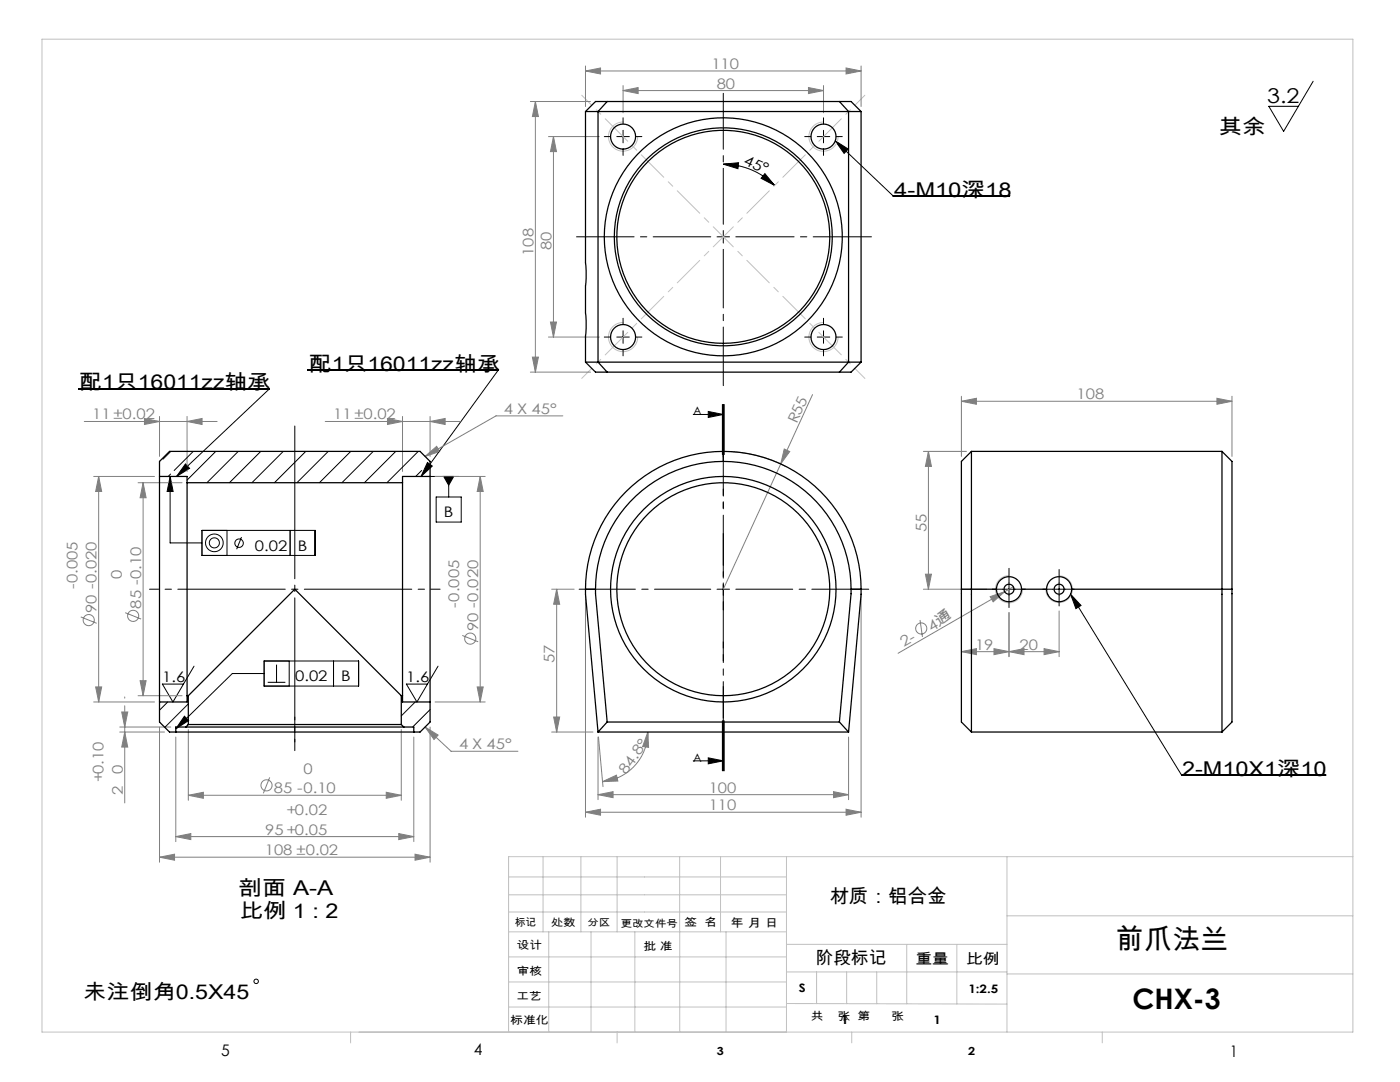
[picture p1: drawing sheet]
<svg xmlns="http://www.w3.org/2000/svg" width="279mm" height="216mm" viewBox="0 0 279 216" stroke-linecap="round" stroke-linejoin="round" font-family="sans-serif">
<g fill="none" stroke="#808080" stroke-width=".2">
<path d="M116.8 14.2l3-.6v1.2zM116.8 13.2v8.1M116.8 14.2h55M124.3 18.1l3-.6v1.2zM124.3 17.1v5.4M124.3 18.1h40M161.3 17.5l3 .6-3 .6zM164.3 17.1v5.4M168.8 13.6l3 .6-3 .6zM171.8 13.2v8.1M105.8 20.3h12M106.8 20.3l.6 3h-1.2z"/>
<path d="M106.8 20.3v54M109.5 27.3h10.1M110.5 27.3v40M110.5 27.3l.6 3h-1.2zM105.8 74.3h12M106.2 71.3h1.2l-.6 3zM109.5 67.3h10.1M109.9 64.3h1.2l-.6 3zM162.2 78.7l-17.9 38.9M191.9 79.1v12M242.9 79.5l3 .6-3 .6zM245.9 79.1v12"/>
<path d="M16.8 84.1h26.5M18.7 95.1h12.1M19.7 95.1v45M19.7 95.1l.6 3h-1.2zM27.6 96.3h8.7M28.6 96.3v42.5M28.6 96.3l.6 3h-1.2zM28.8 83.5l3 .6-3 .6zM31.8 83.1v8M37.3 84.1l3-.6v1.2zM37.3 83.1v11M64.9 84.1h26.9"/>
<path d="M77.3 83.5l3 .6-3 .6zM80.3 83.1v11M84.8 91.1l2.3-2 .6 1zM85.8 84.1l3-.6v1.2zM85.8 83.1v8M86.8 95.1h10M95.8 95.1v45M95.8 95.1l.6 3h-1.2zM112.3 83h-13.3l-14.2 8.1M145.3 90.1a27.5 27.5 0 0 1 11.4 2.9M156.5 89.6l1.1 .5-1.8 2.5zM184.3 90.1h8.6"/>
<path d="M185.3 90.1l.6 3h-1.2zM185.3 90.1v27.5M191.9 80.1l3-.6v1.2zM191.9 80.1h54M110.1 117.6h4.5M111.1 117.6v28.5M111.1 117.6l.6 3h-1.2zM116.8 118.6v44.5M171.8 118.6v44.5M184.3 117.6h12.7M184.7 114.6h1.2l-.6 3zM197.6 119.1l2.9-1-2.3 2z"/>
<path d="M202.2 117.1l-23 13.3M16.1 123.1l3.2 1.3M19.1 137.1h1.2l-.6 3zM24.9 139.1v.2M25 122.3l3.2 1.2M27.6 138.8h8.7M28 135.8h1.2l-.6 3zM92.3 126.8l3.1 1.3M95.2 137.1h1.2l-.6 3zM183.6 123.7l.5 3.4M191.9 130l3-.6v1.2zM198.4 129.4l3 .6-3 .6z"/>
<path d="M201.4 130l3-.6v1.2zM201.4 122.2v8.8M208.4 129.4l3 .6-3 .6zM211.4 121.9v9.1M211.4 130h-19.5M18.7 140.1h12.1M23.9 146.1h8.9M23.9 145.1h10.2M24.3 142.1h1.2l-.6 3zM24.9 146.1l.6 3h-1.2zM24.9 140.8v19.4M31.8 145.1v26.9"/>
<path d="M35.1 147.1v20.8M37.6 158.7l3-.6v1.2zM37.6 145.6v14.1M37.6 158.7h42.5M53.8 155.1l-1.2 3.2M77.1 158.1l3 .6-3 .6zM80.1 145.6v14.1M82.6 147.1v20.8M84.8 145.1l2.6 1.6-.8 .9zM84.8 145.1l5.2 4.8h13.4M85.8 145.1v26.9M86.8 140.1h10"/>
<path d="M110.1 146.1h8.2M110.5 143.1h1.2l-.6 3zM119.3 158.6l3-.6v1.2zM119.3 147.1v12.5M119.3 158.6h50M119.4 147.1l.9 9.9M120.2 156l2.8-1.3 .3 1.1zM129.3 146.1l.1 3-1.1-.1zM129.3 146.1a9.9 9.9 0 0 1-9.1 9.9M166.3 158l3 .6-3 .6zM169.3 147.1v12.5M31.8 171l3-.6v1.2z"/>
<path d="M31.8 171h54M35.1 166.9l3-.6v1.2zM35.1 166.9h47.5M79.6 166.3l3 .6-3 .6zM82.8 170.4l3 .6-3 .6zM116.8 162.1l3-.6v1.2zM116.8 162.1h55M168.8 161.5l3 .6-3 .6z"/>
<circle cx="17.7" cy="123.7" r="1.11"/>
<circle cx="26.6" cy="122.9" r="1.11"/>
<circle cx="93.8" cy="127.4" r="1.11"/>
<circle cx="183.9" cy="125.4" r="1.11"/>
<circle cx="53.2" cy="156.7" r="1.11"/>
</g>
<g fill="none" stroke="#000" stroke-width=".2">
<path d="M262.1 16.2l-5.9 10-3-5h5.9M123.1 27.3h2.5M124.3 26v2.5M144.3 32.8l3.1-.3-.1 1.2zM144.3 32.8a14.5 14.5 0 0 1 10.3 4.2M152.7 34.6l1.9 2.4-2.7-1.4zM163.1 27.3h2.5M164.3 26v2.5M166.7 28.1l11.5 11h23.3M166.7 28.1l2.6 1.6-.8 .9zM143.1 47.3h2.5M144.3 46v2.5"/>
<path d="M15.7 77.6h38.1l-18.6 17.5M61.4 73.8h38.1l-15.5 21.3M123.1 67.3h2.5M124.3 66v2.5M163.1 67.3h2.5M164.3 66v2.5M34 95.1l.6 3h-1.2zM34 95.1v13.2h6.3M37 92.6l.8 .8-2.6 1.7zM85.3 92.3l1 .7-2.3 2.1zM85.8 95.1h5.7M87 99.2h5v5h-5z"/>
<path d="M88.5 95.1h2l-1 1.7zM89.5 95.1v4.1M138.3 82.7h6M141.3 82.1l3 .6-3 .6zM144.2 80.7v10M144.3 80.7v10M144.5 80.7v10M40.3 105.8h22.6v5h-22.6zM45.3 105.8v5M48.2 107.2l-1 2.4M57.9 105.8v5M143.1 117.6h2.5"/>
<path d="M144.3 116.3v2.5M200.1 117.6h2.5M201.4 116.3v2.5M210.1 117.6h2.5M211.4 116.3v2.5M213.7 118.6l22.1 36h28.8M213.7 118.6l2 2.2-1 .6zM38.7 132.9l-4.2 7.2-2.1-3.6h4.2M52.7 131.9h18.9v5h-18.9zM52.7 134.4h-6.3l-11.3 11M53.4 136.1h3.6M55.2 132.6v3.5"/>
<path d="M57.7 131.9v5M66.6 131.9v5M87.4 132.9l-4.2 7.2-2.1-3.6h4.2M36.8 142.9l.8 .9-2.5 1.6zM138.3 151.8h6M141.3 151.2l3 .6-3 .6zM144.2 143.8v10M144.3 143.8v10M144.5 143.8v10z"/>
<circle cx="42.8" cy="108.3" r="1.01"/>
<circle cx="42.8" cy="108.3" r="1.76"/>
<circle cx="47.7" cy="108.4" r=".85"/>
<circle cx="51.1" cy="195.8" r=".44"/>
</g>
<g fill="none" stroke="#c0c0c0" stroke-width=".2">
<path d="M8.4 7.8h261.6v198.1h-261.6zM124.3 24.3a2.91 2.91 0 0 0-2.9 3 2.91 2.91 0 0 0 2.9 2.9 2.91 2.91 0 0 0 3-2.9M164.3 24.3a2.91 2.91 0 0 0-2.9 3 2.91 2.91 0 0 0 2.9 2.9 2.91 2.91 0 0 0 3-2.9M124.3 64.3a2.91 2.91 0 0 0-2.9 3 2.91 2.91 0 0 0 2.9 2.9 2.91 2.91 0 0 0 3-2.9M164.3 64.3a2.91 2.91 0 0 0-2.9 3 2.91 2.91 0 0 0 2.9 2.9 2.91 2.91 0 0 0 3-2.9M201.4 114.9a2.71 2.71 0 0 0-2.7 2.7 2.71 2.71 0 0 0 2.7 2.7 2.71 2.71 0 0 0 2.7-2.7M211.4 114.9a2.66 2.66 0 0 1 2.6 2.7 2.66 2.66 0 0 1-2.6 2.6 2.66 2.66 0 0 1-2.7-2.6M101.5 178.5h55.5M101.5 175h55.5M108.4 170.9v15M115.9 170.9v15M123.2 170.9v15"/>
<path d="M135.6 170.9v15M143.8 170.9v15M157 170.9v35M201 170.9v35M270 170.9h-168.5v35M101.5 195.9h55.5M101.5 190.9h55.5M101.5 185.9h55.5M101.5 182h55.5M109.5 185.9v20M118 185.9v20M126.7 185.9v20"/>
<path d="M135.7 185.9v20M144.9 185.9v20M157 188.4h44M157 193.9h44M163 193.9v6.4M169 193.9v6.4M175 193.9v6.4M181 188.4v11.9M191 188.4v11.9M201 194.3h69M201 182.7h69M70 205.9v2.2"/>
<path d="M101.5 200.9h55.5M123.2 205.9v2.2M157 200.2l44 .2M170 205.9v2.2M220 205.9v2.2"/>
</g>
<path d="M144.3 115.1v-28.4" fill="none" stroke="#000" stroke-width=".2" stroke-dasharray="30.5 1.3 1.3 1.3" stroke-dashoffset="18.2"/>
<path d="M144.3 44.8v-26.2M141.8 117.6h-26.2" fill="none" stroke="#000" stroke-width=".2" stroke-dasharray="30.5 1.3 1.3 1.3" stroke-dashoffset="19.3"/>
<path d="M144.3 120.1v28" fill="none" stroke="#000" stroke-width=".2" stroke-dasharray="30.5 1.3 1.3 1.3" stroke-dashoffset="18.4"/>
<path d="M146.8 117.6h26.6" fill="none" stroke="#000" stroke-width=".2" stroke-dasharray="30.5 1.3 1.3 1.3" stroke-dashoffset="19.1"/>
<path d="M141.8 47.3h-26.7" fill="none" stroke="#000" stroke-width=".2" stroke-dasharray="30.5 1.3 1.3 1.3" stroke-dashoffset="19"/>
<path d="M144.3 49.8v27.1M146.8 47.3h27.1" fill="none" stroke="#000" stroke-width=".2" stroke-dasharray="30.5 1.3 1.3 1.3" stroke-dashoffset="18.8"/>
<g fill="none" stroke="#000" stroke-width=".2" stroke-dasharray="30.5 1.3 1.3 1.3">
<path d="M121.8 27.3h-1.2M124.3 24.8v-1.3M124.3 29.8v1.2M126.8 27.3h1.3M161.8 27.3h-1.2M164.3 24.8v-1.3M164.3 29.8v1.2M166.8 27.3h1.3M121.8 67.3h-1.2M124.3 64.8v-1.3M124.3 69.8v1.2M126.8 67.3h1.3"/>
<path d="M161.8 67.3h-1.2M164.3 64.8v-1.3M164.3 69.8v1.2M166.8 67.3h1.3M200.1 117.6h-2.1M201.4 116.3v-2.9M201.4 118.8v2.4M202.6 117.6h2M210.1 117.6h-2M211.4 116.3v-2.7M211.4 118.8v2.1M212.6 117.6h1.8"/>
</g>
<path d="M58.8 143.1v5" fill="none" stroke="#000" stroke-width=".2" stroke-dasharray="30.5 1.3 1.3 1.3" stroke-dashoffset="29.9"/>
<path d="M37.3 117.6h-7.5M80.3 117.6h7.5" fill="none" stroke="#000" stroke-width=".2" stroke-dasharray="30.5 1.3 1.3 1.3" stroke-dashoffset="28.6"/>
<path d="M80.3 117.6h-43" fill="none" stroke="#000" stroke-width=".2" stroke-dasharray="30.5 1.3 1.3 1.3" stroke-dashoffset="10.9"/>
<path d="M58.8 84.3v66.2" fill="none" stroke="#000" stroke-width=".2" stroke-dasharray="30.5 1.3 1.3 1.3" stroke-dashoffset="-.8"/>
<path d="M144.3 80.7v73.1" fill="none" stroke="#000" stroke-width=".2" stroke-dasharray="6.3 1.3 1.3 1.3 5.1" stroke-dashoffset="4.7"/>
<path d="M144.3 47.3l28.3-28.3M144.3 47.3l28.3 28.2M144.3 47.3l-28.2 28.2M144.3 47.3l-28.2-28.3" fill="none" stroke="#c0c0c0" stroke-width=".2" stroke-dasharray="6.3 1.3 1.3 1.3" stroke-dashoffset="3.5"/>
<g fill="#000">
<path d="M152.7 34.6l1.9 2.4-2.7-1.4zM144.3 32.8l3.1-.3-.1 1.2z"/>
<path d="M34 95.1l.6 3h-1.2zM36.8 142.9l.8 .9-2.5 1.6zM88.5 95.1l1 1.7 1-1.7z"/>
<path d="M85.3 92.3l1 .7-2.3 2.1zM37 92.6l.8 .8-2.6 1.7zM213.7 118.6l2 2.2-1 .6zM166.7 28.1l2.6 1.6-.8 .9z"/>
<path d="M141.3 82.1l3 .6-3 .6zM141.3 151.2l3 .6-3 .6z"/>
</g>
<g fill="#808080">
<path d="M197.6 119.1l2.9-1-2.3 2z"/>
<path d="M156.5 89.6l1.1 .5-1.8 2.5z"/>
<path d="M37.3 84.1l3-.6v1.2zM28.8 83.5l3 .6-3 .6zM82.8 170.4l3 .6-3 .6zM31.8 171l3-.6v1.2z"/>
<path d="M84.8 91.1l2.3-2 .6 1zM84.8 145.1l2.6 1.6-.8 .9z"/>
<path d="M201.4 130l3-.6v1.2zM208.4 129.4l3 .6-3 .6z"/>
<path d="M119.3 158.6l3-.6v1.2zM166.3 158l3 .6-3 .6z"/>
<path d="M116.8 162.1l3-.6v1.2zM168.8 161.5l3 .6-3 .6z"/>
<path d="M116.8 14.2l3-.6v1.2zM168.8 13.6l3 .6-3 .6z"/>
<path d="M120.2 156l2.8-1.3 .3 1.1zM129.3 146.1l.1 3-1.1-.1z"/>
<path d="M24.9 146.1l.6 3h-1.2zM24.3 142.1h1.2l-.6 3z"/>
<path d="M110.5 143.1h1.2l-.6 3zM111.1 117.6l.6 3h-1.2z"/>
<path d="M19.7 95.1l.6 3h-1.2zM19.1 137.1h1.2l-.6 3zM95.8 95.1l.6 3h-1.2zM95.2 137.1h1.2l-.6 3zM28.6 96.3l.6 3h-1.2zM28 135.8h1.2l-.6 3zM185.3 90.1l.6 3h-1.2zM184.7 114.6h1.2l-.6 3z"/>
<path d="M110.5 27.3l.6 3h-1.2zM109.9 64.3h1.2l-.6 3z"/>
<path d="M106.8 20.3l.6 3h-1.2zM106.2 71.3h1.2l-.6 3z"/>
<path d="M77.3 83.5l3 .6-3 .6zM85.8 84.1l3-.6v1.2zM35.1 166.9l3-.6v1.2zM79.6 166.3l3 .6-3 .6zM191.9 80.1l3-.6v1.2zM242.9 79.5l3 .6-3 .6zM191.9 130l3-.6v1.2zM198.4 129.4l3 .6-3 .6z"/>
<path d="M37.6 158.7l3-.6v1.2zM77.1 158.1l3 .6-3 .6z"/>
<path d="M124.3 18.1l3-.6v1.2zM161.3 17.5l3 .6-3 .6z"/>
</g>
<g fill="none" stroke="#000" stroke-width=".25">
<path d="M116.8 22.3v30.2l.2 2-.2 2.5 .2 7.5-.2 7.8M116.8 22.3h55M116.8 22.3l2-2h51l2 2M121.2 20.3l-1.9 2v50l1.9 2M167.5 20.3l1.8 2v50l-1.8 2M171.8 22.3v50M116.8 72.3h55M116.8 72.3l2 2h51l2-2M31.8 95.1v45M31.8 95.1h5.5v1.2M31.8 95.1v-3l2-2h50l2 2v3M37.3 96.3v42.5"/>
<path d="M37.3 96.3h43M80.3 96.3v42.5M85.8 95.1v45M85.8 95.1h-5.5v1.2M144.3 92.1a25.5 25.5 0 0 1 25.5 25.5M144.3 90.1a27.5 27.5 0 0 1 27.5 27.5M144.3 92.1a25.5 25.5 0 0 0-25.5 25.5M144.3 90.1a27.5 27.5 0 0 0-27.5 27.5M144.3 90.1v2M193.9 90.1v56M193.9 90.1l-2 2v25.5M193.9 90.1h50"/>
<path d="M243.9 90.1l2 2v25.5M243.9 90.1v56M116.8 117.6h2M116.8 117.6l2.5 28.5M118.8 117.6l2.4 26.5M169.8 117.6h2M169.8 117.6l-2.3 26.5M171.8 117.6l-2.5 28.5M191.9 117.6h7M191.9 117.6v26.5l2 2M198.9 117.6a2.5 2.5 0 0 1 2.5-2.5 2.5 2.5 0 0 1 2.5 2.5M198.9 117.6a2.5 2.5 0 0 0 2.5 2.5 2.5 2.5 0 0 0 2.5-2.5"/>
<path d="M203.9 117.6h5M208.9 117.6a2.5 2.5 0 0 1 2.5-2.5 2.5 2.5 0 0 1 2.5 2.5M208.9 117.6a2.5 2.5 0 0 0 2.5 2.5 2.5 2.5 0 0 0 2.5-2.5M213.9 117.6h32M245.9 117.6v26.5l-2 2M37.3 138.8v1.3h-5.5M37.3 138.8h.3M37.6 138.8l21.2-21.2 21.3 21.2M37.6 138.8v5.8M80.1 138.8h.2M80.1 138.8v5.8M80.3 138.8v1.3h5.5"/>
<path d="M31.8 140.1v4l2 2h1.3M35.1 146.1h47.5M37.1 145.1h43.5M37.1 145.1h-2v1M37.6 144.6h42.5M37.6 144.6l-.5 .5M80.1 144.6l.5 .5M80.6 145.1h2v1M85.8 140.1v4l-2 2h-1.2M119.3 146.1h50M121.2 144.1h46.3M121.2 144.1l-1.9 2"/>
<path d="M167.5 144.1l1.8 2M193.9 146.1h50"/>
<circle cx="124.3" cy="27.3" r="2.5"/>
<circle cx="164.3" cy="27.3" r="2.5"/>
<circle cx="144.3" cy="47.3" r="21.7"/>
<circle cx="144.3" cy="47.3" r="23.7"/>
<circle cx="144.3" cy="47.3" r="21.2"/>
<circle cx="124.3" cy="67.3" r="2.5"/>
<circle cx="164.3" cy="67.3" r="2.5"/>
<circle cx="144.3" cy="117.6" r="21.3"/>
<circle cx="144.3" cy="117.6" r="22.5"/>
<circle cx="201.4" cy="117.6" r="1"/>
<circle cx="211.4" cy="117.6" r="1"/>
</g>
<g fill="none" stroke="#000" stroke-width=".2">
<path d="M34.1 94.6l-.5 .5M34.1 90.1l-1.6 1.5M38.6 90.1l-3.8 3.8M43.1 90.1l-5.8 5.7M47.5 90.1l-6.2 6.2M52 90.1l-6.2 6.2M56.5 90.1l-6.2 6.2M61 90.1l-6.2 6.2M65.5 90.1l-6.2 6.2M70 90.1l-6.2 6.2M74.5 90.1l-6.3 6.2M79 90.1l-6.3 6.2"/>
<path d="M83.5 90.1l-6.3 6.2M84.2 93.9l-1.2 1.2M33.5 140.1l-1.7 1.6M37.6 140.4l-4.7 4.7M82.9 140.1l-2.8 2.8M85.8 141.6l-3.4 3.5"/>
</g>
<g font-size="5.6">
<text x="222.6" y="189.3">前爪法兰</text>
<text x="226" y="201.3">CHX-3</text>
</g>
<g font-size="4.1">
<text x="252.9" y="20.6">3.2</text>
<text x="243.2" y="26.7">其余</text>
<text x="178.5" y="39.4">4-M10深18</text>
<text x="15.8" y="77.6">配1只16011zz轴承</text>
<text x="61.6" y="74">配1只16011zz轴承</text>
<text x="235.9" y="154.8">2-M10X1深10</text>
<text x="47.5" y="178.6">剖面 A-A</text>
<text x="47.8" y="183.1">比例 1 : 2</text>
<text x="16.6" y="199.4">未注倒角0.5X45</text>
</g>
<text font-size="3.9" x="165.6" y="180.1">材质：铝合金</text>
<text font-size="3.5" x="162.8" y="192.3">阶段标记</text>
<g font-size="3.2">
<text x="44.2" y="210.6">5</text>
<text x="94.6" y="210.6">4</text>
<text x="245.4" y="210.9">1</text>
</g>
<g font-size="2.9" fill="#808080">
<text x="142" y="13.8">110</text>
<text x="143" y="17.7">80</text>
<text x="106.4" y="51" transform="rotate(-90 106.4 51)">108</text>
<text x="110" y="50" transform="rotate(-90 110 50)">80</text>
<text x="18.4" y="83.7">11 ±0.02</text>
<text x="66.5" y="83.7">11 ±0.02</text>
<text x="100.6" y="82.6">4 X 45°</text>
<text x="214.9" y="79.7">108</text>
<text x="159" y="84.6" transform="rotate(-65 159 84.6)">R55</text>
<text x="184.9" y="106.2" transform="rotate(-90 184.9 106.2)">55</text>
<text x="15.5" y="117.6" transform="rotate(-90 15.5 117.6)">-0.005</text>
<text x="24.3" y="115.5" transform="rotate(-90 24.3 115.5)">0</text>
<text x="19.3" y="122.3" transform="rotate(-90 19.3 122.3)">90 -0.020</text>
<text x="28.1" y="121.4" transform="rotate(-90 28.1 121.4)">85 -0.10</text>
<text x="91.6" y="121.3" transform="rotate(-90 91.6 121.3)">-0.005</text>
<text x="95.4" y="126" transform="rotate(-90 95.4 126)">90 -0.020</text>
<text x="187.4" y="125.2" transform="rotate(-38 187.4 125.2)">通</text>
<text x="180.4" y="129.2" transform="rotate(-30 180.4 129.2)">2-</text>
<text x="185.9" y="126" transform="rotate(-30 185.9 126)">4</text>
<text x="194.6" y="129.6">19</text>
<text x="203.5" y="129.6">20</text>
<text x="110.7" y="132.3" transform="rotate(-90 110.7 132.3)">57</text>
<text x="91.6" y="149.5">4 X 45°</text>
<text x="24.5" y="154.4" transform="rotate(-90 24.5 154.4)">0</text>
<text x="60.6" y="154.5">0</text>
<text x="124.9" y="154.7" transform="rotate(-55 124.9 154.7)">84.8°</text>
<text x="20.7" y="156.1" transform="rotate(-90 20.7 156.1)">+0.10</text>
<text x="24.5" y="158.6" transform="rotate(-90 24.5 158.6)">2</text>
<text x="54.6" y="158.3">85 -0.10</text>
<text x="141.4" y="158.2">100</text>
<text x="141.4" y="161.7">110</text>
<text x="52.9" y="166.5">95 +0.05</text>
<text x="57.2" y="162.7">+0.02</text>
<text x="52.8" y="170.6">108 ±0.02</text>
</g>
<g font-size="2.9">
<text x="148.3" y="32.7" transform="rotate(24 148.3 32.7)">45°</text>
<text x="88.6" y="103.2">B</text>
<text x="50.9" y="109.9">0.02</text>
<text x="59.4" y="109.9">B</text>
<text x="32.4" y="136.1">1.6</text>
<text x="58.9" y="136">0.02</text>
<text x="68.1" y="136">B</text>
<text x="81.1" y="136.1">1.6</text>
<text x="182.7" y="192.3">重量</text>
<text x="192.8" y="192.4">比例</text>
</g>
<g font-size="2.3">
<text x="138.3" y="82.8">A</text>
<text x="138.3" y="151.9">A</text>
<text x="145.8" y="185">年 月 日</text>
<text x="159.4" y="198">S</text>
<text x="193.3" y="198.2">1:2.5</text>
<text x="167.9" y="204.4">1</text>
<text x="186.3" y="204.4">1</text>
</g>
<g font-size="2.2">
<text x="136.6" y="184.8">签 名</text>
<text x="103.1" y="189.5">设计</text>
<text x="128.4" y="189.5">批 准</text>
<text x="103.1" y="194.5">审核</text>
<text x="103" y="199.6">工艺</text>
<text x="161.8" y="203.5">共</text>
<text x="167.2" y="203.5">张 第</text>
<text x="177.9" y="203.5">张</text>
<text x="101.8" y="204.4">标准化</text>
<text x="143.1" y="210.5">3</text>
<text x="193.2" y="210.5">2</text>
</g>
<g font-size="2.1">
<text x="102.8" y="184.7">标记</text>
<text x="110" y="184.8">处数</text>
</g>
<g font-size="2">
<text x="117.3" y="184.8">分区</text>
<text x="123.9" y="184.9">更改文件号</text>
</g>
</svg>
